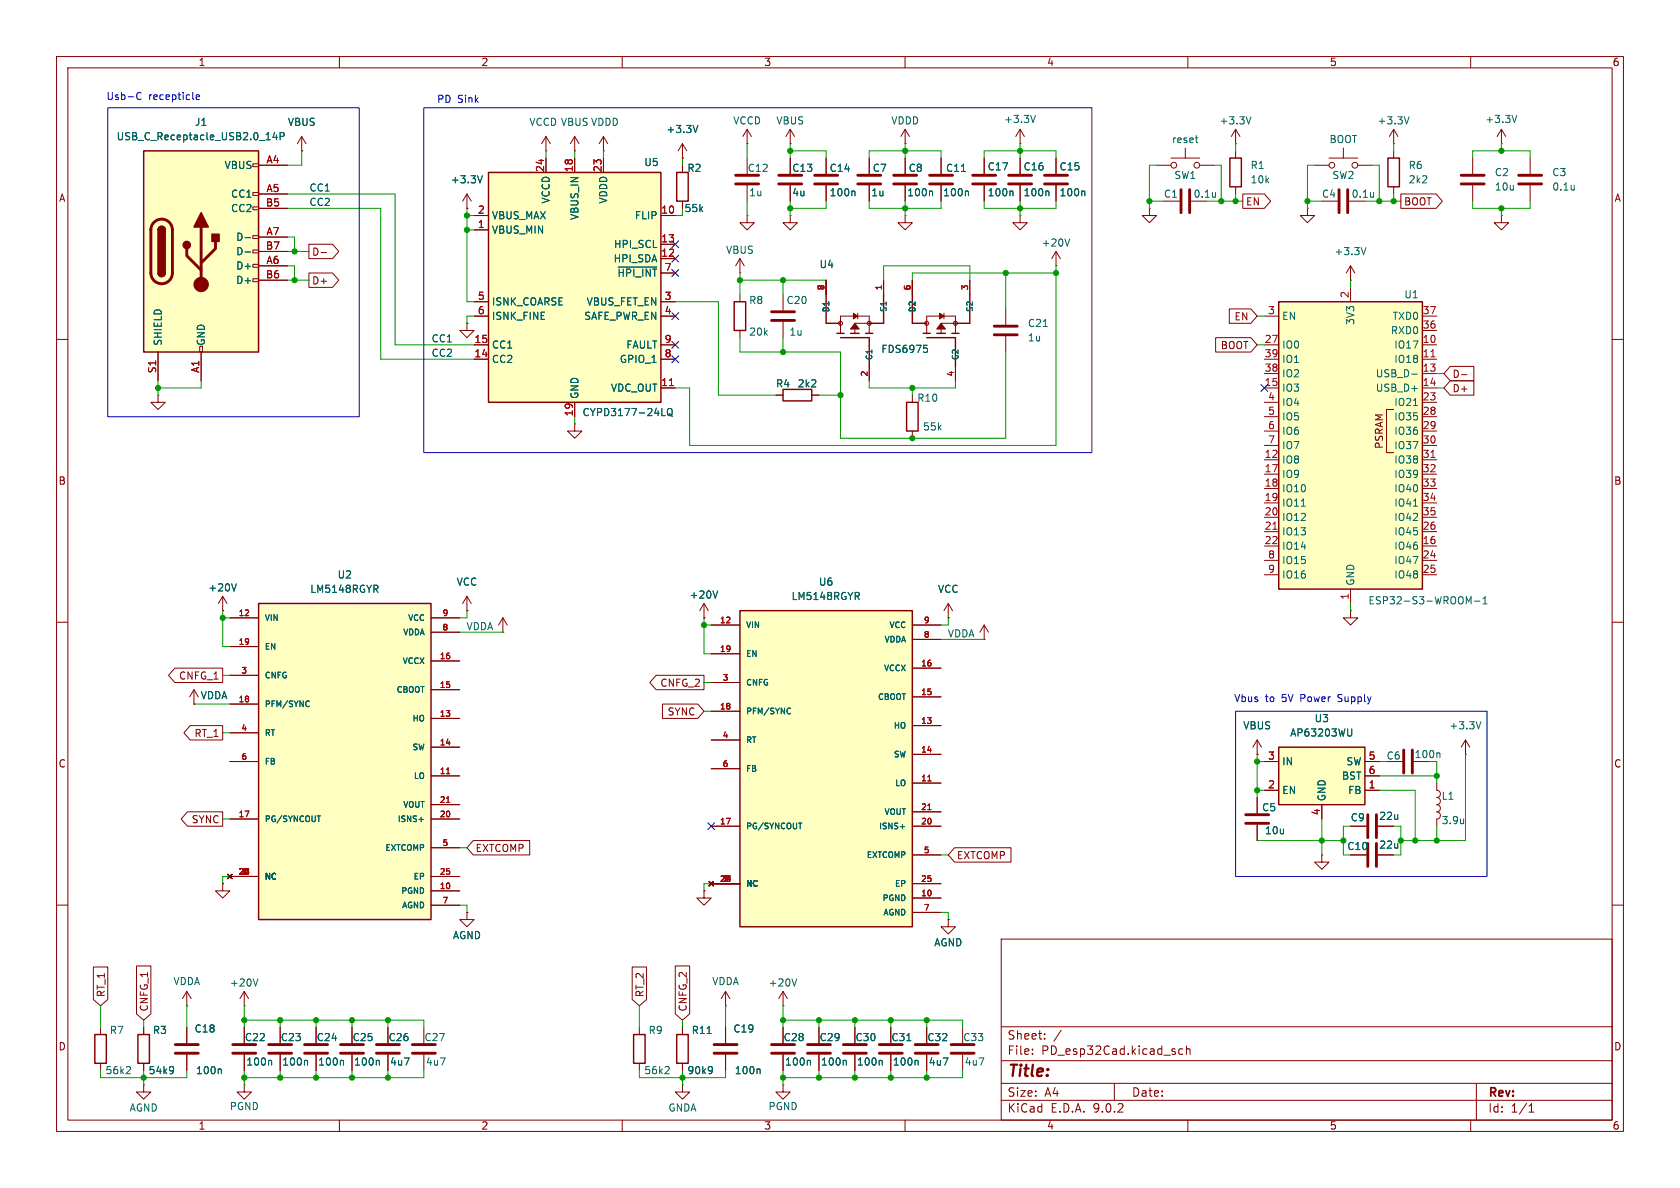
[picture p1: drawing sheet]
<svg xmlns="http://www.w3.org/2000/svg" width="297mm" height="210mm" viewBox="0 0 297 210" stroke-linecap="round" stroke-linejoin="round" font-family="sans-serif">
<g fill="none" stroke="#840000" stroke-width=".18">
<path d="M10 10h277v190h-277zM12 12h273v186h-273zM60 10v2M110 10v2M160 10v2M210 10v2M260 10v2M260.3 27.9v2.8M260.3 32.8v2.8M10 60h2M285 60h2M10 110h2"/>
<path d="M285 110h2M39.4 156.2v1.3h1.2l-1.2 1.3-1.3-1.3h1.3M39.4 156.2h.1M10 160h2M177 166h108v32h-108zM285 160h2M60 198v2M110 198v2M157.5 181.6v2.8M157.5 186.4v2.8M160 198v2M177 194.5h108"/>
<path d="M177 191.5h108M177 187.5h108M177 181.5h108M182.5 186.3v.1M182.5 185.5v.1M184.7 183.6v.1M184.7 182.8v.1M187.6 182.1l-1.3 2M197 191.5v3M209.1 185.5l-.4-.1-.3 .3v.4l.1 .2h.6M209.7 185.5l.3-.1 .3 .1 .1 .9M209.7 184.9v1.5"/>
<path d="M210 198v2M260 198v2M261 191.5v6.5M270.3 196.6h.9M270.3 195.5l.4-.4v1.5"/>
</g>
<path d="M258.3 31h4.1M258.3 32.5h4.1M155.4 184.7h4.1M155.4 186.2h4.1" fill="none" stroke="#840000" stroke-width=".51"/>
<path d="M160.3 184h.7M162.1 187.4l.2 .2v.7" fill="none" stroke="#006464" stroke-width=".18"/>
<path d="M45.7 106.7h30.5v55.9h-30.5z" fill="#ffffc2"/>
<path d="M119.6 30.5h2.1v5.1h-2.1zM245.4 27.9h2v5.1h-2zM45.7 106.7h30.5v55.9h-30.5zM112 182.9h2v5.1h-2zM119.6 182.9h2.1v5.1h-2.1z" fill="none" stroke="#840000" stroke-width=".25"/>
<g fill="none" stroke="#840000" stroke-width=".18">
<path d="M106.7 26.7h.1M106.7 24.1l-.8 1.3M106.7 24.1l.7 1.3M106.7 24.1v2.6M120.6 27.9h.1M120.6 25.4l-.7 1.3M120.6 25.4l.8 1.3M120.6 25.4v2.5M120.6 29.2v1.3M120.6 35.6v1.2M132.1 27.9v2.8M132.1 32.8v2.8"/>
<path d="M139.7 27.9v2.8M139.7 32.8v2.8M166.4 27.9v2.8M166.4 32.8v2.8M174 27.9v2.8M174 32.8v2.8M180.3 25.4h.1M180.3 22.9l-.7 1.2M180.3 22.9l.8 1.2M180.3 22.9v2.5M205.7 35.6h2.8M233.7 35.6h2.8"/>
<path d="M246.4 26.7v1.2M246.4 33v1.3M40.6 109.2h5.1M40.6 114.3h5.1M40.6 119.4h5.1M76.2 109.2h5.1M76.2 111.8h5.1M76.2 116.8h5.1M82.5 108h.1M82.5 105.4l-.7 1.3M82.5 105.4l.8 1.3M82.5 105.4v2.6"/>
<path d="M124.5 109.2h.1M124.5 106.7l-.8 1.3M124.5 106.7l.7 1.3M124.5 106.7v2.5M40.6 124.5h5.1M40.6 129.5h5.1M40.6 134.6h5.1M76.2 121.9h5.1M76.2 127h5.1M76.2 132.1h5.1M76.2 137.2h5.1M259.1 133.4h.1"/>
<path d="M259.1 130.8l-.8 1.3M259.1 130.8l.7 1.3M259.1 130.8v2.6M40.3 154.6l.7 .7M40.6 144.8h5.1M40.6 154.9h5.1M41 154.6l-.7 .7M76.2 144.8h5.1M76.2 154.9h5.1M76.2 142.2h5.1M76.2 149.9h5.1M76.2 157.5h5.1"/>
<path d="M124.5 157.5v1.3h1.2l-1.2 1.2-1.3-1.2h1.3M124.5 157.5h.1M76.2 160h5.1M82.5 161.3v1.3h1.3l-1.3 1.2-1.2-1.2h1.2M82.5 161.3h.1M43.2 191.8v1.2h1.2l-1.2 1.3-1.3-1.3h1.3M43.2 191.8h.1M43.2 181.6v2.8M43.2 186.4v2.8M49.5 181.6v2.8M49.5 186.4v2.8M55.9 181.6v2.8"/>
<path d="M55.9 186.4v2.8M62.2 181.6v2.8M62.2 186.4v2.8M68.6 181.6v2.8M68.6 186.4v2.8M74.9 181.6v2.8M74.9 186.4v2.8M113 181.6v1.3M113 188v1.2M120.6 181.6v1.3M120.6 188v1.2M163.8 181.6v2.8"/>
<path d="M163.8 186.4v2.8M170.2 181.6v2.8M170.2 186.4v2.8"/>
</g>
<g fill="none" stroke="#006464" stroke-width=".18">
<path d="M123.4 22.2l-.5 1.2M170 30.3h.7M171 33.8l.2 .2v.6M178.9 33.8l.2 .2v.6M183.1 20.4l-.5 1.3M214.9 34v.9M214.9 34.7l-.1 .1M242.8 34v.9M242.8 34.7v.1M66.4 104.1l.4 .6M66.8 103.6v.4M126.9 104.5l-.4 1.2"/>
<path d="M54.5 123.9l.2 .1M54.7 124.8l-.2 .1M261.8 127.6l-.4 1.2M56.1 144.2h.6M74.1 144.9h.7M47.8 187.4l.2 .2v.7M54.2 187.4l.2 .2v.7M60.5 187.4l.2 .2v.7M66.9 187.4l.2 .2v.7M118.1 188.5l.2 .3v.3l-.8 .7h.8M125 182.7h.7M125.7 188.5l.2 .2a1.07 1.07 0 0 1-.1 1"/>
<path d="M125.9 189.1l-.2 .2"/>
</g>
<path d="M78.9 136.8h.6M78.9 141.9h.6" fill="none" stroke="#a90000" stroke-width=".18"/>
<g fill="none" stroke="#840000" stroke-width=".51">
<path d="M130 31h4.1M130 32.5h4.1M137.7 31h4M137.7 32.5h4M164.3 31h4.1M164.3 32.5h4.1M172 31h4M172 32.5h4M208.8 33.5v4.1M210.3 33.5v4.1M236.7 33.5v4.1M238.3 33.5v4.1"/>
<path d="M41.1 184.7h4.1M41.1 186.2h4.1M47.5 184.7h4.1M47.5 186.2h4.1M53.8 184.7h4.1M53.8 186.2h4.1M60.2 184.7h4.1M60.2 186.2h4.1M66.5 184.7h4.1M66.5 186.2h4.1M72.9 184.7h4.1M72.9 186.2h4.1"/>
<path d="M161.8 184.7h4.1M161.8 186.2h4.1M168.1 184.7h4.1M168.1 186.2h4.1"/>
</g>
<path d="M86.4 30.5h30.4v40.6h-30.4z" fill="#ffffc2"/>
<path d="M86.4 30.5h30.4v40.6h-30.4zM217.4 27.9h2.1v5.1h-2.1zM160.3 71.1h2v5.1h-2z" fill="none" stroke="#840000" stroke-width=".25"/>
<g fill="none" stroke="#840000" stroke-width=".18">
<path d="M83.8 38.1h2.6M96.5 27.9v2.6M101.6 27.9v2.6M106.7 27.9v2.6M116.8 38.1h2.6M218.4 26.7v1.2M218.4 33v1.3M83.8 40.6h2.6M83.8 53.3h2.6M83.8 55.9h2.6M116.8 53.3h2.6M116.8 55.9h2.6"/>
<path d="M116.8 43.2h2.6M116.8 45.7h2.6M116.8 48.3h2.6M83.8 61h2.6M83.8 63.5h2.6M101.6 71.1v2.6M116.8 61h2.6M116.8 63.5h2.6M116.8 68.6h2.6M161.3 69.9v1.2M161.3 76.2v1.3M33 177.8h.1"/>
<path d="M33 175.3l-.7 1.2M33 175.3l.8 1.2M33 175.3v2.5M25.4 191.8v1.2h1.3l-1.3 1.3-1.3-1.3h1.3M25.4 191.8h.1M33 181.6v2.8M33 186.4v2.8M144.8 181.6v2.8M144.8 186.4v2.8"/>
</g>
<path d="M109.3 47.2h6.8M117 73.5h.6M118 72.4l.3-.2a.43 .43 0 0 1 .5 .4v.5a.42 .42 0 0 1-.4 .4 .42 .42 0 0 1-.4-.4zM118.2 73.2l.7 .4M38.9 189l.2 .1v.7M149.4 187.4l.2 .2v.7" fill="none" stroke="#006464" stroke-width=".18"/>
<path d="M118.4 68.2h.7" fill="none" stroke="#a90000" stroke-width=".18"/>
<path d="M31 184.7h4.1M31 186.2h4.1M142.7 184.7h4.1M142.7 186.2h4.1" fill="none" stroke="#840000" stroke-width=".51"/>
<path d="M130.8 108h30.5v55.8h-30.5z" fill="#ffffc2"/>
<path d="M130.8 108h30.5v55.8h-30.5zM16.8 182.9h2v5.1h-2zM24.4 182.9h2v5.1h-2z" fill="none" stroke="#840000" stroke-width=".25"/>
<g fill="none" stroke="#840000" stroke-width=".18">
<path d="M82.5 36.8h.1M82.5 34.3l-.7 1.3M82.5 34.3l.8 1.3M82.5 34.3v2.5M96.5 26.7h.1M96.5 24.1l-.7 1.3M96.5 24.1l.8 1.3M96.5 24.1v2.6M132.1 38.1v1.3h1.2l-1.2 1.2-1.3-1.2h1.3M132.1 38.1h.1M180.3 38.1v1.3h1.3l-1.3 1.2-1.2-1.2h1.2M180.3 38.1h.1"/>
<path d="M204.5 29.2h2.5M207 27.9h5.1M209.5 26.2v1.7M212.1 29.2h2.5M218.4 25.4h.1M218.4 22.9l-.7 1.2M218.4 22.9l.8 1.2M218.4 22.9v2.5M232.4 29.2h2.5M234.9 27.9h5.1M237.5 26.2v1.7M240 29.2h2.6"/>
<path d="M265.4 25.4h.1M265.4 22.9l-.7 1.2M265.4 22.9l.8 1.2M265.4 22.9v2.5M177.8 54.6v2.8M177.8 59.4v2.8M186.7 47h.1M186.7 44.5l-.8 1.2M186.7 44.5l.8 1.2M186.7 44.5v2.5M101.6 74.9v1.3h1.3l-1.3 1.3-1.3-1.3h1.3M101.6 74.9h.1"/>
<path d="M39.4 108h.1M39.4 105.4l-.8 1.3M39.4 105.4l.7 1.3M39.4 105.4v2.6M125.7 110.5h5.1M125.7 115.6h5.1M161.3 110.5h5.1M161.3 113h5.1M161.3 118.1h5.1M34.3 124.5h.1M34.3 121.9l-.8 1.3M34.3 121.9l.8 1.3"/>
<path d="M34.3 121.9v2.6M125.7 120.7h5.1M125.7 125.7h5.1M125.7 130.8h5.1M125.7 135.9h5.1M161.3 123.2h5.1M161.3 128.3h5.1M161.3 133.4h5.1M161.3 138.4h5.1M125.3 155.8l.8 .8M125.7 146.1h5.1M125.7 156.2h5.1"/>
<path d="M126.1 155.8l-.8 .8M161.3 146.1h5.1M161.3 156.2h5.1M161.3 143.5h5.1M161.3 151.1h5.1M161.3 158.8h5.1M43.2 177.8h.1M43.2 175.3l-.8 1.2M43.2 175.3l.7 1.2M43.2 175.3v2.5M128.3 177.8h.1M128.3 175.3l-.8 1.2"/>
<path d="M128.3 175.3l.7 1.2M128.3 175.3v2.5M138.4 177.8h.1M138.4 175.3v2.5M138.4 175.3l-.7 1.2M138.4 175.3l.8 1.2M161.3 161.3h5.1M167.6 162.6v1.2h1.3l-1.3 1.3-1.2-1.3h1.2M167.6 162.6h.1M17.8 181.6v1.3M17.8 188v1.2M25.4 181.6v1.3"/>
<path d="M25.4 188v1.2M128.3 181.6v2.8M128.3 186.4v2.8M138.4 191.8v1.2h1.3l-1.3 1.3-1.2-1.3h1.2M138.4 191.8h.1M138.4 181.6v2.8M138.4 186.4v2.8M151.1 181.6v2.8M151.1 186.4v2.8"/>
<circle cx="207.5" cy="29.2" r=".51"/>
<circle cx="211.6" cy="29.2" r=".51"/>
<circle cx="235.5" cy="29.2" r=".51"/>
<circle cx="239.5" cy="29.2" r=".51"/>
</g>
<g fill="none" stroke="#006464" stroke-width=".18">
<path d="M85.3 31.1l-.5 1.2M211.3 24.4h.5M211.5 25.2h.3M221.2 20.6l-.5 1.3M268.2 20.4l-.5 1.3M184.4 57.7h.8M189.1 42.2l-.4 1.3M41.8 103.2l-.4 1.3M151.5 105.4l.4 .6M151.9 104.8v.5M139.6 125.2l.2 .1M139.8 126.1l-.2 .1"/>
<path d="M141.2 145.5h.5M159.2 146.1h.7M45.6 173l-.4 1.3M140.8 173l-.4 1.3M22.8 188.5l.3 .3-.1 .3-.7 .7h.8M30.4 188.5l.2 .2a1.07 1.07 0 0 1-.1 1M30.7 189.1l-.3 .2M134.2 189l.2 .1v.7M143.1 187.4l.2 .2v.7M155.8 187.4l.2 .2v.7"/>
</g>
<path d="M164 138h.6M164 143.1h.6" fill="none" stroke="#a90000" stroke-width=".18"/>
<path d="M175.8 57.7h4M175.8 59.2h4M126.2 184.7h4.1M126.2 186.2h4.1M136.4 184.7h4.1M136.4 186.2h4.1M149.1 184.7h4.1M149.1 186.2h4.1" fill="none" stroke="#840000" stroke-width=".51"/>
<path d="M226.1 132.1h15.2v10.1h-15.2z" fill="#ffffc2"/>
<path d="M226.1 132.1h15.2v10.1h-15.2z" fill="none" stroke="#840000" stroke-width=".25"/>
<g fill="none" stroke="#840000" stroke-width=".18">
<path d="M180.3 27.9v2.8M180.3 32.8v2.8M186.7 27.9v2.8M186.7 32.8v2.8M203.2 36.8v1.3h1.3l-1.3 1.3-1.3-1.3h1.3M203.2 36.8h.1M231.1 36.8v1.3h1.3l-1.3 1.3-1.2-1.3h1.2M231.1 36.8h.1M246.4 25.4h.1M246.4 22.9l-.8 1.2M246.4 22.9l.7 1.2M246.4 22.9v2.5"/>
<path d="M265.4 38.1v1.3h1.3l-1.3 1.2-1.2-1.2h1.2M265.4 38.1h.1M270.5 27.9v2.8M270.5 32.8v2.8M238.8 49.5h.1M238.8 47l-.8 1.3M238.8 47l.7 1.3M238.8 47v2.5M88.9 111.8h.1M88.9 109.2l-.8 1.3M88.9 109.2l.8 1.3M88.9 109.2v2.6"/>
<path d="M222.2 133.4h.1M222.2 130.8v2.6M222.2 130.8l-.7 1.3M222.2 130.8l.8 1.3M223.5 134.6h2.6M223.5 139.7h2.6M241.3 134.6h2.5M241.3 139.7h2.5M241.3 137.2h2.5M245.1 134.6h2.8M254 138.4v1.3a.64 .64 0 0 1 .6 .6 .64 .64 0 0 1-.6 .7 .64 .64 0 0 1 .6 .6 .64 .64 0 0 1-.6 .6M222.2 141v2.8"/>
<path d="M222.2 145.8v2.8M233.7 151.1v1.3h1.2l-1.2 1.3-1.3-1.3h1.3M233.7 151.1h.1M233.7 142.2v2.6M238.8 146.1h2.8M238.8 151.1h2.8M243.6 146.1h2.8M243.6 151.1h2.8M254 142.2a.64 .64 0 0 1 .6 .7 .64 .64 0 0 1-.6 .6 .64 .64 0 0 1 .6 .7 .64 .64 0 0 1-.6 .6v1.3M120.6 191.8v1.2h1.3l-1.3 1.3-1.2-1.3h1.2M120.6 191.8h.1"/>
</g>
<path d="M185.3 33.8l.1 .2v.6M191.6 33.8l.2 .2v.6M249.1 20.6l-.4 1.3M278.3 32.8v.8M278.3 33.5h-.1M241.5 43.8l-.4 1.2M239 128.8v1.1l-.1 .2h-.4M254.4 133.1l.2 .2v.6M258.7 144.8v.8M258.7 145.5v.1" fill="none" stroke="#006464" stroke-width=".18"/>
<g fill="none" stroke="#840000" stroke-width=".51">
<path d="M178.3 31h4.1M178.3 32.5h4.1M184.7 31h4M184.7 32.5h4M268.5 31h4M268.5 32.5h4M248.2 132.6v4.1M249.7 132.6v4.1M220.2 144h4.1M220.2 145.5h4.1M241.8 144v4.1M241.8 149.1v4.1"/>
<path d="M243.3 144v4.1M243.3 149.1v4.1"/>
</g>
<path d="M226.1 53.3h25.4v50.8h-25.4z" fill="#ffffc2"/>
<path d="M226.1 53.3h25.4v50.8h-25.4z" fill="none" stroke="#840000" stroke-width=".25"/>
<g fill="none" stroke="#840000" stroke-width=".18">
<path d="M53.3 26.7h.1M53.3 24.1l-.7 1.3M53.3 24.1l.8 1.3M53.3 24.1v2.6M139.7 38.1v1.3h1.3l-1.3 1.2-1.3-1.2h1.3M139.7 38.1h.1M82.5 57.2v1.2h1.3l-1.3 1.3-1.2-1.3h1.2M82.5 57.2h.1M130.8 48.3h.1M130.8 45.7l-.8 1.3M130.8 45.7l.8 1.3M130.8 45.7v2.6"/>
<path d="M223.5 55.9h2.6M238.8 50.8v2.5M251.5 55.9h2.5M251.5 58.4h2.5M223.5 61h2.6M223.5 63.5h2.6M223.5 66h2.6M223.5 68.6h2.6M223.5 71.1h2.6M223.5 73.7h2.6M223.5 76.2h2.6M223.5 78.7h2.6"/>
<path d="M246.4 72.4h-1.3v7.6h1.3M251.5 61h2.5M251.5 63.5h2.5M251.5 66h2.5M251.5 68.6h2.5M251.5 71.1h2.5M251.5 73.7h2.5M251.5 76.2h2.5M251.5 78.7h2.5M223.5 81.3h2.6M223.5 83.8h2.6M223.5 86.4h2.6"/>
<path d="M223.5 88.9h2.6M223.5 91.4h2.6M223.5 94h2.6M223.5 96.5h2.6M223.5 99.1h2.6M251.5 81.3h2.5M251.5 83.8h2.5M251.5 86.4h2.5M251.5 88.9h2.5M251.5 91.4h2.5M251.5 94h2.5M251.5 96.5h2.5"/>
<path d="M251.5 99.1h2.5M167.6 109.2h.1M167.6 106.7l-.7 1.3M167.6 106.7l.8 1.3M167.6 106.7v2.5M174 113h.1M174 110.5l-.8 1.3M174 110.5l.8 1.3M174 110.5v2.5M223.5 101.6h2.6M238.8 108v1.2h1.2l-1.2 1.3-1.3-1.3h1.3M238.8 108h.1"/>
<path d="M238.8 104.1v2.6M251.5 101.6h2.5"/>
</g>
<path d="M249.6 66.1h.9M249.9 71.7h.7M230.1 89.5h.7M249.9 89.5h.7M259.6 106.4l.5-.9v1.3M260.7 106.3h.9M262.2 106.8h.7M262.2 105.8l.3-.3v1.3" fill="none" stroke="#006464" stroke-width=".18"/>
<path d="M253 63.1h.7M225 93.6h.8M253 80.9h.7" fill="none" stroke="#a90000" stroke-width=".18"/>
<path d="M25.4 26.7h20.3v35.5h-20.3z" fill="#ffffc2"/>
<g fill="none" stroke="#840000" stroke-width=".18">
<path d="M44.7 29h1v.5h-1zM44.7 34h1v.5h-1zM44.7 36.6h1v.5h-1zM45.7 29.2h5.1M45.7 34.3h5.1M45.7 36.8h5.1M53.3 26.7h.1M82.5 36.8h.1M83.8 38.1h2.6M96.5 27.9v2.6M101.6 26.7h.1M101.6 24.1l-.8 1.3"/>
<path d="M101.6 24.1l.8 1.3M101.6 24.1v2.6M101.6 27.9v2.6M106.7 27.9v2.6M116.8 38.1h2.6M120.6 27.9h.1M120.6 29.2v1.3M120.6 35.6v1.2M132.1 25.4h.1M132.1 22.9l-.8 1.2M132.1 22.9l.7 1.2M132.1 22.9v2.5"/>
<path d="M139.7 25.4h.1M139.7 22.9l-.8 1.2M139.7 22.9l.8 1.2M139.7 22.9v2.5M139.7 27.9v2.8M139.7 32.8v2.8M146 27.9v2.8M146 32.8v2.8M153.7 27.9v2.8M153.7 32.8v2.8M160 38.1v1.3h1.3l-1.3 1.2-1.3-1.2h1.3M160 38.1h.1"/>
<path d="M160 25.4h.1M160 22.9v2.5M160 27.9v2.8M160 32.8v2.8M160 22.9l-.7 1.2M160 22.9l.8 1.2M166.4 27.9v2.8M166.4 32.8v2.8M174 27.9v2.8M174 32.8v2.8M180.3 27.9v2.8M180.3 32.8v2.8"/>
<path d="M186.7 27.9v2.8M186.7 32.8v2.8M219.7 34.3h3.8l1.1 1.3-1.1 1.2h-3.8zM247.6 34.3h6.3l1.1 1.3-1.1 1.2h-6.3zM44.7 41.7h1v.5h-1zM44.7 44.2h1v.5h-1zM44.7 46.7h1v.5h-1zM44.7 49.3h1v.5h-1zM45.7 41.9h5.1M45.7 44.5h5.1M45.7 47h5.1M45.7 49.5h5.1"/>
<path d="M54.6 48.3h4.2l1.1 1.2-1.1 1.3h-4.2zM54.6 43.2h4.2l1.1 1.3-1.1 1.2h-4.2zM56.8 44.6h.9M82.5 57.2h.1M83.8 55.9h2.6M83.8 40.6h2.6M83.8 53.3h2.6M116.8 55.9h2.6M116.8 53.3h2.6M116.8 43.2h2.6M116.8 45.7h2.6M116.8 48.3h2.6"/>
<path d="M130.8 52.1v1.2M130.8 58.4v1.3M138.4 52.1v2.8M138.4 56.9v2.8M146 49.5v2.6M148.6 58.9v-3h5.1v3M151.6 55.4v1M153.7 57.2h-2.6v1.7M156.2 49.5v2.6M161.3 49.5v2.6M163.8 58.9v-3h5.1v3M166.9 55.4v1"/>
<path d="M168.9 57.2h-2.5v1.7M171.4 49.5v2.6M214.9 59.7h6.2l1.1 1.3-1.1 1.2h-6.2zM217.3 54.6h3.8l1.1 1.3-1.1 1.3h-3.8zM27.9 69.9v1.2h1.3l-1.3 1.3-1.2-1.3h1.2M27.9 69.9h.1M27.9 62.2v5.1M35.3 61.2h.5v1h-.5zM35.6 62.2v5.1M83.8 61h2.6M83.8 63.5h2.6M101.6 71.1v2.6"/>
<path d="M116.8 61h2.6M116.8 63.5h2.6M116.8 68.6h2.6M137.2 69.9h1.2M143.5 69.9h1.3M153.7 64.8v2.5M168.9 64.8v2.5M256.4 64.8h4.2v2.5h-4.2l-1.1-1.3zM256.4 67.3h4.2v2.6h-4.2l-1.1-1.3zM258.4 66.2h.9M30.9 118.1h8.5v2.6h-8.5l-1.1-1.3zM39.4 108h.1"/>
<path d="M40.6 109.2h5.1M40.6 114.3h5.1M40.6 119.4h5.1M76.2 109.2h5.1M76.2 111.8h5.1M76.2 116.8h5.1M82.5 108h.1M116 119.4h8.5v2.5h-8.5l-1.1-1.2zM124.5 109.2h.1M125.7 110.5h5.1M125.7 115.6h5.1M161.3 110.5h5.1"/>
<path d="M161.3 113h5.1M161.3 118.1h5.1M167.6 109.2h.1M33.6 128.3h5.8v2.5h-5.8l-1.1-1.3zM34.3 124.5h.1M40.6 124.5h5.1M40.6 129.5h5.1M40.6 134.6h5.1M76.2 121.9h5.1M76.2 127h5.1M76.2 132.1h5.1M76.2 137.2h5.1"/>
<path d="M117.1 124.5h6.2l1.2 1.2-1.2 1.3h-6.2zM125.7 120.7h5.1M125.7 125.7h5.1M125.7 130.8h5.1M125.7 135.9h5.1M161.3 123.2h5.1M161.3 128.3h5.1M161.3 133.4h5.1M161.3 138.4h5.1M222.2 133.4h.1M223.5 134.6h2.6M223.5 139.7h2.6"/>
<path d="M241.3 134.6h2.5M241.3 137.2h2.5M241.3 139.7h2.5M33.1 143.5h6.3v2.6h-6.3l-1.1-1.3zM39.4 156.2h.1M40.3 154.6l.7 .7M40.6 144.8h5.1M40.6 154.9h5.1M41 154.6l-.7 .7M76.2 144.8h5.1M76.2 154.9h5.1M76.2 142.2h5.1"/>
<path d="M76.2 149.9h5.1M76.2 157.5h5.1M83.7 148.6h9.9v2.5h-9.9l-1.2-1.2zM124.5 157.5h.1M125.3 155.8l.8 .8M125.7 146.1h5.1M125.7 156.2h5.1M126.1 155.8l-.8 .8M161.3 146.1h5.1M161.3 156.2h5.1M161.3 143.5h5.1M161.3 151.1h5.1"/>
<path d="M161.3 158.8h5.1M168.8 149.9h9.9v2.5h-9.9l-1.2-1.3zM222.2 141v2.8M222.2 145.8v2.8M233.7 142.2v2.6M238.8 146.1h2.8M238.8 151.1h2.8M243.6 146.1h2.8M243.6 151.1h2.8M16.5 170.9h2.6v5.8l-1.3 1.1-1.3-1.1zM24.1 170.8h2.6v8.4l-1.3 1.1-1.3-1.1zM76.2 160h5.1"/>
<path d="M82.5 161.3h.1M111.8 170.9h2.5v5.8l-1.3 1.1-1.2-1.1zM119.4 170.8h2.5v8.4l-1.3 1.1-1.2-1.1zM161.3 161.3h5.1M167.6 162.6h.1M25.4 181.6v1.3M25.4 188v1.2M33 181.6v2.8M33 186.4v2.8M43.2 181.6v2.8M43.2 186.4v2.8M49.5 181.6v2.8"/>
<path d="M49.5 186.4v2.8M55.9 181.6v2.8M55.9 186.4v2.8M62.2 181.6v2.8M62.2 186.4v2.8M68.6 181.6v2.8M68.6 186.4v2.8M120.6 181.6v1.3M120.6 188v1.2M128.3 181.6v2.8M128.3 186.4v2.8M138.4 181.6v2.8"/>
<path d="M138.4 186.4v2.8M144.8 181.6v2.8M144.8 186.4v2.8M151.1 181.6v2.8M151.1 186.4v2.8M157.5 181.6v2.8M157.5 186.4v2.8M163.8 181.6v2.8M163.8 186.4v2.8"/>
<circle cx="148.6" cy="57.2" r=".36"/>
<circle cx="153.7" cy="57.2" r=".36"/>
<circle cx="163.8" cy="57.2" r=".36"/>
<circle cx="168.9" cy="57.2" r=".36"/>
</g>
<g fill="none" stroke="#840000" stroke-width=".25">
<path d="M25.4 26.7h20.3v35.5h-20.3zM27.9 40.6a.64 .64 0 0 1 .7-.6 .64 .64 0 0 1 .6 .6M27.9 48.3a.64 .64 0 0 0 .7 .6 .64 .64 0 0 0 .6-.6M129.8 53.3h2v5.1h-2zM146 52.1v5.1h2.6M148 58.9h1.2M148.6 59.7h5.1v5.1M150.4 58.9h1.5M153 58.9h1.3M156.2 52.1v5.1h-2.5M161.3 52.1v5.1h2.5M163.2 58.9h1.3"/>
<path d="M163.8 59.7h5.1v5.1M165.6 58.9h1.5M168.3 58.9h1.2M171.4 52.1v5.1h-2.5M138.4 68.8h5.1v2.1h-5.1z"/>
</g>
<path d="M27.2 39.3a1.9 1.9 0 0 1 2.1-.4 1.9 1.9 0 0 1 1.2 1.7v7.7a1.91 1.91 0 0 1-1.9 1.9 1.91 1.91 0 0 1-1.9-1.9v-7.8l.1-.6zM144 31h4.1M144 32.5h4.1M151.6 31h4.1M151.6 32.5h4.1M158 31h4.1M158 32.5h4.1M33 43.9v1.3l2.6 2.6M35.6 40.1v10.2M38.1 42.7v1.2l-2.5 2.6M136.4 55.1h4.1M136.4 56.6h4.1" fill="none" stroke="#840000" stroke-width=".51"/>
<g fill="#840000" stroke="#840000" stroke-width=".25">
<path d="M27.9 40.6h1.3v7.7h-1.3z"/>
<path d="M28.1 40.2a.64 .64 0 0 1 .7-.1 .64 .64 0 0 1 .4 .5h-1.3z"/>
<path d="M27.9 48.3h1.3a.64 .64 0 0 1-.6 .6 .64 .64 0 0 1-.7-.6z"/>
<path d="M35.6 37.6l1.2 2.5h-2.5z"/>
<path d="M37.5 41.4h1.2v1.3h-1.2z"/>
<circle cx="33" cy="43.3" r=".63"/>
</g>
<g fill="#840000" stroke="#840000" stroke-width=".18">
<path d="M151.1 57.2l.8 1h-1.5z"/>
<path d="M166.4 57.2l.7 1h-1.5z"/>
<path d="M150.9 55.4l.7 .5-.7 .5z"/>
<path d="M166.1 55.4l.8 .5-.8 .5z"/>
<circle cx="35.6" cy="50.3" r="1.27"/>
</g>
<g fill="none" stroke="#006464" stroke-width=".18">
<path d="M48.6 23.4l-.3 .9h.7M48.9 23.9v.8M49.5 24.1l.6-.1 .2-.1-.1-.3-.7-.2v1.3M85.3 31.1l-.5 1.2M123.4 22.2l-.5 1.2M151 33.8l.1 .2v.6M164.7 33.8l.2 .2v.6M170 30.3h.7M171 33.8l.2 .2v.6M178.9 33.8l.2 .2v.6M185.3 33.8l.1 .2v.6M191.6 33.8l.2 .2v.6"/>
<path d="M43.3 42h1M43.3 44.5h1M109.3 47.2h6.8M117 73.5h.6M118 72.4l.3-.2a.43 .43 0 0 1 .5 .4v.5a.42 .42 0 0 1-.4 .4 .42 .42 0 0 1-.4-.4zM118.2 73.2l.7 .4M163.3 61h.6M163.4 61.5h.3l.3 .3-.1 .4-.5 .1M41.8 103.2l-.4 1.3M66.4 104.1l.4 .6M66.8 103.6v.4M126.9 104.5l-.4 1.2"/>
<path d="M151.5 105.4l.4 .6M151.9 104.8v.5M54.5 123.9l.2 .1M54.7 124.8l-.2 .1M139.6 125.2l.2 .1M139.8 126.1l-.2 .1M239 128.8v1.1l-.1 .2h-.4M56.1 144.2h.6M74.1 144.9h.7M141.2 145.5h.5M159.2 146.1h.7M30.4 188.5l.2 .2a1.07 1.07 0 0 1-.1 1"/>
<path d="M30.7 189.1l-.3 .2M38.9 189l.2 .1v.7M47.8 187.4l.2 .2v.7M54.2 187.4l.2 .2v.7M60.5 187.4l.2 .2v.7M66.9 187.4l.2 .2v.7M125 182.7h.7M125.7 188.5l.2 .2a1.07 1.07 0 0 1-.1 1M125.9 189.1l-.2 .2M134.2 189l.2 .1v.7M143.1 187.4l.2 .2v.7M149.4 187.4l.2 .2v.7"/>
<path d="M155.8 187.4l.2 .2v.7M160.3 184h.7M162.1 187.4l.2 .2v.7"/>
</g>
<g fill="none" stroke="#009600" stroke-width=".18">
<path d="M50.8 36.8h16.5v26.7h16.5M50.8 34.3h19v26.7h14M53.3 26.7v2.5h-2.5M82.5 36.8v16.5h1.3M82.5 38.1h1.3M96.5 26.7v1.2M101.6 26.7v1.2M106.7 26.7v1.2M119.4 38.1h1.2M120.6 27.9v1.3M132.1 25.4v2.5M132.1 35.6v2.5"/>
<path d="M139.7 26.7h6.3v1.2M139.7 25.4v2.5M139.7 35.6v2.5M146 35.6v1.2h-6.3M153.7 35.6v1.2h12.7v-1.2M153.7 27.9v-1.2h12.7v1.2M160 25.4v2.5M160 35.6v2.5M174 35.6v1.2h12.7v-1.2M174 27.9v-1.2h12.7v1.2M180.3 25.4v2.5M180.3 35.6v2.5"/>
<path d="M203.2 35.6h2.5M204.5 29.2h-1.3v7.6M213.4 35.6h6.3M214.6 29.2h1.3v6.4M218.4 25.4v1.3M218.4 34.3v1.3M231.1 35.6h2.6M232.4 29.2h-1.3v7.6M241.3 35.6h6.3M242.6 29.2h1.2v6.4M246.4 25.4v1.3M246.4 34.3v1.3"/>
<path d="M260.3 35.6v1.2h10.2v-1.2M260.3 27.9v-1.2h10.2v1.2M265.4 25.4v1.3M265.4 36.8v1.3M50.8 49.5h3.8M50.8 47h1.3v2.5M50.8 44.5h3.8M50.8 41.9h1.3v2.6M82.5 40.6h1.3M83.8 55.9h-1.3v1.3M119.4 53.3h7.6v16.6h10.2M130.8 59.7v2.5h17.8v15.3h29.2v-15.3"/>
<path d="M130.8 48.3v3.8M130.8 49.5h15.2M138.4 49.5v2.6M138.4 59.7v2.5M156.2 49.5v-2.5h15.2v2.5M177.8 48.3v6.3M186.7 47v31.7h-64.8v-10.1h-2.5M186.7 48.3h-25.4v1.2M222.2 55.9h1.3M238.8 49.5v1.3M27.9 67.3v2.6M35.6 67.3v1.3h-7.7"/>
<path d="M101.6 73.7v1.2M144.8 69.9h3.8M153.7 67.3v1.3h15.2v-1.3M161.3 68.6v1.3M222.2 61h1.3M254 66h1.3M254 68.6h1.3M39.4 108v6.3h1.2M39.4 109.2h1.2M39.4 119.4h1.2M81.3 111.8h7.6M82.5 108v1.2h-1.2"/>
<path d="M124.5 109.2v6.4h1.2M124.5 110.5h1.2M166.4 113h7.6M167.6 109.2v1.3h-1.2M238.8 106.7v1.3M34.3 124.5h6.3M39.4 129.5h1.2M124.5 120.7h1.2M124.5 125.7h1.2M222.2 133.4v7.6M222.2 134.6h1.3M222.2 139.7h1.3"/>
<path d="M243.8 134.6h1.3M243.8 139.7h6.4v8.9M243.8 137.2h10.2M254 134.6v3.8M259.1 133.4v15.2h-11.5M39.4 144.8h1.2M40.6 154.9h-1.2v1.3M81.3 149.9h1.2M125.7 156.2h-1.2v1.3M166.4 151.1h1.2M222.2 148.6h15.3M233.7 144.8v6.3"/>
<path d="M238.8 146.1h-1.3v5h1.3M246.4 146.1h1.2v5h-1.2M254 146.1v2.5M17.8 177.8v3.8M33 177.8v3.8M43.2 177.8v3.8M81.3 160h1.2v1.3M113 177.8v3.8M128.3 177.8v3.8M138.4 177.8v3.8M166.4 161.3h1.2v1.3M17.8 189.2v1.3h15.2v-1.3"/>
<path d="M25.4 180.3v1.3M25.4 189.2v2.6M43.2 180.3h31.7v1.3M43.2 189.2v2.6M49.5 180.3v1.3M49.5 189.2v1.3M55.9 180.3v1.3M55.9 189.2v1.3M62.2 180.3v1.3M62.2 189.2v1.3M68.6 180.3v1.3M68.6 189.2v1.3"/>
<path d="M74.9 189.2v1.3h-31.7M113 189.2v1.3h15.3v-1.3M120.6 180.3v1.3M120.6 189.2v2.6M138.4 180.3h31.8v1.3M138.4 189.2v2.6M144.8 180.3v1.3M144.8 189.2v1.3M151.1 180.3v1.3M151.1 189.2v1.3M157.5 180.3v1.3M157.5 189.2v1.3"/>
<path d="M163.8 180.3v1.3M163.8 189.2v1.3M170.2 189.2v1.3h-31.8"/>
</g>
<g fill="none" stroke="#000084" stroke-width=".18">
<path d="M118.8 47.7l1.2 1.2M118.8 55.3l1.2 1.2M118.8 42.6l1.2 1.2M118.8 45.1l1.2 1.2M120 47.7l-1.2 1.2M120 55.3l-1.2 1.2M120 42.6l-1.2 1.2M120 45.1l-1.2 1.2M118.8 60.4l1.2 1.2M118.8 62.9l1.2 1.2M120 60.4l-1.2 1.2M120 62.9l-1.2 1.2"/>
<path d="M222.9 68l1.2 1.2M224.1 68l-1.2 1.2M125.1 145.4l1.2 1.3M126.3 145.4l-1.2 1.3"/>
</g>
<path d="M19 19.1h44.5v54.6h-44.5zM24.3 17.4l.3 .2 .3-.1M24.9 16.5l-.3-.2-.3 .2M34.7 17.2l.6-.1-.1-.3h-.3l-.2 .1v.6h.5M74.9 19.1h118.1v60.9h-118.1zM218.4 125.7h44.5v29.2h-44.5z" fill="none" stroke="#0000c2" stroke-width=".18"/>
<path d="M118.4 68.2h.7M78.9 136.8h.6M164 138h.6M78.9 141.9h.6M164 143.1h.6" fill="none" stroke="#a90000" stroke-width=".18"/>
<g fill="#009600" stroke="#009600" stroke-width=".18">
<circle cx="49.5" cy="190.5" r=".46"/>
<circle cx="55.9" cy="190.5" r=".46"/>
<circle cx="68.6" cy="190.5" r=".46"/>
<circle cx="68.6" cy="180.3" r=".46"/>
<circle cx="62.2" cy="180.3" r=".46"/>
<circle cx="62.2" cy="190.5" r=".46"/>
<circle cx="55.9" cy="180.3" r=".46"/>
<circle cx="49.5" cy="180.3" r=".46"/>
<circle cx="43.2" cy="190.5" r=".46"/>
<circle cx="25.4" cy="190.5" r=".46"/>
<circle cx="43.2" cy="180.3" r=".46"/>
<circle cx="39.4" cy="109.2" r=".46"/>
<circle cx="124.5" cy="110.5" r=".46"/>
<circle cx="151.1" cy="190.5" r=".46"/>
<circle cx="144.8" cy="190.5" r=".46"/>
<circle cx="138.4" cy="190.5" r=".46"/>
<circle cx="157.5" cy="180.3" r=".46"/>
<circle cx="151.1" cy="180.3" r=".46"/>
<circle cx="120.6" cy="190.5" r=".46"/>
<circle cx="163.8" cy="190.5" r=".46"/>
<circle cx="157.5" cy="190.5" r=".46"/>
<circle cx="144.8" cy="180.3" r=".46"/>
<circle cx="138.4" cy="180.3" r=".46"/>
<circle cx="163.8" cy="180.3" r=".46"/>
<circle cx="160" cy="26.7" r=".46"/>
<circle cx="160" cy="36.8" r=".46"/>
<circle cx="180.3" cy="26.7" r=".46"/>
<circle cx="180.3" cy="36.8" r=".46"/>
<circle cx="203.2" cy="35.6" r=".46"/>
<circle cx="218.4" cy="35.6" r=".46"/>
<circle cx="265.4" cy="36.8" r=".46"/>
<circle cx="243.8" cy="35.6" r=".46"/>
<circle cx="246.4" cy="35.6" r=".46"/>
<circle cx="215.9" cy="35.6" r=".46"/>
<circle cx="231.1" cy="35.6" r=".46"/>
<circle cx="222.2" cy="139.7" r=".46"/>
<circle cx="237.5" cy="148.6" r=".46"/>
<circle cx="233.7" cy="148.6" r=".46"/>
<circle cx="222.2" cy="134.6" r=".46"/>
<circle cx="265.4" cy="26.7" r=".46"/>
<circle cx="254" cy="148.6" r=".46"/>
<circle cx="250.2" cy="148.6" r=".46"/>
<circle cx="247.6" cy="148.6" r=".46"/>
<circle cx="254" cy="137.2" r=".46"/>
<circle cx="139.7" cy="36.8" r=".46"/>
<circle cx="139.7" cy="26.7" r=".46"/>
<circle cx="148.6" cy="69.9" r=".46"/>
<circle cx="138.4" cy="62.2" r=".46"/>
<circle cx="161.3" cy="68.6" r=".46"/>
<circle cx="138.4" cy="49.5" r=".46"/>
<circle cx="130.8" cy="49.5" r=".46"/>
<circle cx="82.5" cy="40.6" r=".46"/>
<circle cx="82.5" cy="38.1" r=".46"/>
<circle cx="52.1" cy="49.5" r=".46"/>
<circle cx="52.1" cy="44.5" r=".46"/>
<circle cx="27.9" cy="68.6" r=".46"/>
<circle cx="161.3" cy="77.5" r=".46"/>
<circle cx="177.8" cy="48.3" r=".46"/>
<circle cx="186.7" cy="48.3" r=".46"/>
</g>
<text font-size="2.8" fill="#840000" x="178" y="190.9">Title:</text>
<g font-size="2.1" fill="#840000">
<text x="178" y="184">Sheet:</text>
<text x="178" y="186.7">File:</text>
<text x="184.1" y="186.7">PD_esp32Cad.kicad_sch</text>
<text x="178" y="196.9">KiCad</text>
<text x="178" y="194.1">Size:</text>
<text x="184.7" y="194.1">A4</text>
<text x="185.7" y="196.9">E.D.A.</text>
<text x="193.3" y="196.9">9.0.2</text>
<text x="200" y="194.1">Date:</text>
<text x="263" y="194.3">Rev:</text>
<text x="263" y="196.9">Id:</text>
<text x="267.1" y="196.9">1/1</text>
</g>
<g font-size="1.8" fill="#840000">
<text x="35" y="11.9">1</text>
<text x="85" y="11.9">2</text>
<text x="135" y="11.9">3</text>
<text x="185" y="11.9">4</text>
<text x="235" y="11.9">5</text>
<text x="285" y="11.9">6</text>
<text x="10.3" y="35.9">A</text>
<text x="285.3" y="35.9">A</text>
<text x="220.2" y="36.5">EN</text>
<text x="248.1" y="36.5">BOOT</text>
<text x="55.1" y="45.4">D-</text>
<text x="55.1" y="50.5">D+</text>
<text x="218.1" y="56.8">EN</text>
<text x="215.7" y="61.9">BOOT</text>
<text x="256.7" y="67">D-</text>
<text x="256.7" y="69.5">D+</text>
<text x="244.7" y="79.4" transform="rotate(-90 244.7 79.4)">PSRAM</text>
<text x="10.3" y="85.9">B</text>
<text x="285.3" y="85.9">B</text>
<text x="31.6" y="120.3">CNFG_1</text>
<text x="116.6" y="121.6">CNFG_2</text>
<text x="34.3" y="130.5">RT_1</text>
<text x="117.9" y="126.7">SYNC</text>
<text x="10.3" y="135.9">C</text>
<text x="285.3" y="135.9">C</text>
<text x="33.8" y="145.7">SYNC</text>
<text x="84" y="150.8">EXTCOMP</text>
<text x="169.1" y="152.1">EXTCOMP</text>
<text x="18.7" y="176.4" transform="rotate(-90 18.7 176.4)">RT_1</text>
<text x="26.4" y="178.9" transform="rotate(-90 26.4 178.9)">CNFG_1</text>
<text x="114" y="176.4" transform="rotate(-90 114 176.4)">RT_2</text>
<text x="121.6" y="178.9" transform="rotate(-90 121.6 178.9)">CNFG_2</text>
<text x="10.3" y="185.9">D</text>
<text x="285.3" y="185.9">D</text>
<text x="35" y="199.9">1</text>
<text x="85" y="199.9">2</text>
<text x="135" y="199.9">3</text>
<text x="185" y="199.9">4</text>
<text x="235" y="199.9">5</text>
<text x="285" y="199.9">6</text>
</g>
<g font-size="1.8" fill="#0000c2">
<text x="18.7" y="17.9">Usb-C</text>
<text x="26.3" y="17.9">recepticle</text>
<text x="77.2" y="18.4">PD</text>
<text x="80.9" y="18.4">Sink</text>
<text x="218.1" y="124.3">Vbus</text>
<text x="223.7" y="124.3">to</text>
<text x="226.7" y="124.3">5V</text>
<text x="230.2" y="124.3">Power</text>
<text x="237" y="124.3">Supply</text>
</g>
<g font-size="1.8" fill="#006464">
<text x="34.4" y="22.5">J1</text>
<text x="50.8" y="22.5">VBUS</text>
<text x="93.5" y="22.5">VCCD VBUS VDDD</text>
<text x="117.7" y="23.7">+3.3V</text>
<text x="129.5" y="22.2">VCCD</text>
<text x="137.1" y="22.2">VBUS</text>
<text x="157.5" y="22.2">VDDD</text>
<text x="177.4" y="21.9">+3.3V</text>
<text x="215.5" y="22.2">+3.3V</text>
<text x="243.4" y="22.2">+3.3V</text>
<text x="262.5" y="21.9">+3.3V</text>
<text x="20.5" y="25">USB_C_Receptacle_USB2.0_14P</text>
<text x="113.8" y="29.6">U5</text>
<text x="207.1" y="25.5">reset</text>
<text x="234.9" y="25.5">BOOT</text>
<text x="39.6" y="30.1">VBUS</text>
<text x="40.8" y="35.2">CC1</text>
<text x="79.6" y="32.6">+3.3V</text>
<text x="121.4" y="30.6">R2</text>
<text x="132.1" y="30.6">C12</text>
<text x="132.3" y="34.9">1u</text>
<text x="140" y="34.9">4u</text>
<text x="140" y="30.6">C13</text>
<text x="146.6" y="34.9">100n</text>
<text x="146.6" y="30.6">C14</text>
<text x="153.9" y="34.9">1u</text>
<text x="154.2" y="30.6">C7</text>
<text x="160.3" y="34.9">100n</text>
<text x="160.5" y="30.6">C8</text>
<text x="166.6" y="34.9">100n</text>
<text x="167.1" y="30.6">C11</text>
<text x="174.5" y="34.9">100n</text>
<text x="174.5" y="30.3">C17</text>
<text x="180.9" y="34.9">100n</text>
<text x="180.9" y="30.3">C16</text>
<text x="187.2" y="34.9">100n</text>
<text x="187.2" y="30.3">C15</text>
<text x="205.7" y="35.2">C1</text>
<text x="207.5" y="31.9">SW1</text>
<text x="210.9" y="35.2">0.1u</text>
<text x="221" y="30.1">R1</text>
<text x="221" y="32.6">10k</text>
<text x="233.6" y="35.2">C4</text>
<text x="235.5" y="31.9">SW2</text>
<text x="238.9" y="35.2">0.1u</text>
<text x="248.9" y="30.1">R6</text>
<text x="248.9" y="32.6">2k2</text>
<text x="264.2" y="31.3">C2</text>
<text x="264.2" y="33.9">10u</text>
<text x="274.3" y="31.3">C3</text>
<text x="274.3" y="33.9">0.1u</text>
<text x="40.8" y="37.7">CC2</text>
<text x="86.9" y="39">VBUS_MAX</text>
<text x="86.9" y="41.5">VBUS_MIN</text>
<text x="97.4" y="36.1" transform="rotate(-90 97.4 36.1)">VCCD</text>
<text x="102.5" y="39" transform="rotate(-90 102.5 39)">VBUS_IN</text>
<text x="107.5" y="36.1" transform="rotate(-90 107.5 36.1)">VDDD</text>
<text x="112.1" y="39">FLIP</text>
<text x="120.9" y="37.7">55k</text>
<text x="41.7" y="42.8">D-</text>
<text x="41.7" y="45.3">D-</text>
<text x="41.7" y="47.9">D+</text>
<text x="108.4" y="46.6">HPI_SDA</text>
<text x="108.4" y="44">HPI_SCL</text>
<text x="128.3" y="45.1">VBUS</text>
<text x="144.8" y="47.6">U4</text>
<text x="184" y="43.8">+20V</text>
<text x="235.8" y="45.3">+3.3V</text>
<text x="41.7" y="50.4">D+</text>
<text x="109.1" y="49.1">~{HPI_INT}</text>
<text x="132.3" y="53.9">R8</text>
<text x="138.9" y="53.9">C20</text>
<text x="248.2" y="52.9">U1</text>
<text x="86.9" y="54.2">ISNK_COARSE</text>
<text x="86.9" y="56.7">ISNK_FINE</text>
<text x="103.2" y="56.7">SAFE_PWR_EN</text>
<text x="103.6" y="54.2">VBUS_FET_EN</text>
<text x="132.3" y="59.5">20k</text>
<text x="139.5" y="59.5">1u</text>
<text x="181.6" y="58">C21</text>
<text x="226.6" y="56.7">EN</text>
<text x="239.6" y="57.6" transform="rotate(-90 239.6 57.6)">3V3</text>
<text x="245.8" y="59.3">RXD0</text>
<text x="246.1" y="56.7">TXD0</text>
<text x="28.8" y="61.2" transform="rotate(-90 28.8 61.2)">SHIELD</text>
<text x="36.4" y="61.2" transform="rotate(-90 36.4 61.2)">GND</text>
<text x="86.9" y="61.8">CC1</text>
<text x="86.9" y="64.4">CC2</text>
<text x="109.5" y="64.4">GPIO_1</text>
<text x="110.6" y="61.8">FAULT</text>
<text x="155.7" y="62.6">FDS6975</text>
<text x="181.6" y="60.6">1u</text>
<text x="226.6" y="61.8">IO0</text>
<text x="226.6" y="64.4">IO1</text>
<text x="246.4" y="61.8">IO17</text>
<text x="246.4" y="64.4">IO18</text>
<text x="102.5" y="70.6" transform="rotate(-90 102.5 70.6)">GND</text>
<text x="107.9" y="69.4">VDC_OUT</text>
<text x="137.1" y="68.7">R4</text>
<text x="140.9" y="68.7">2k2</text>
<text x="162.1" y="71.2">R10</text>
<text x="226.6" y="66.9">IO2</text>
<text x="226.6" y="69.4">IO3</text>
<text x="226.6" y="72">IO4</text>
<text x="243.1" y="66.9">USB_D-</text>
<text x="243.1" y="69.4">USB_D+</text>
<text x="246.4" y="72">IO21</text>
<text x="102.9" y="73.8">CYPD3177-24LQ</text>
<text x="163.1" y="76.3">55k</text>
<text x="226.6" y="74.5">IO5</text>
<text x="226.6" y="77.1">IO6</text>
<text x="246.4" y="74.5">IO35</text>
<text x="246.4" y="77.1">IO36</text>
<text x="226.6" y="79.6">IO7</text>
<text x="226.6" y="82.1">IO8</text>
<text x="246.4" y="79.6">IO37</text>
<text x="246.4" y="82.1">IO38</text>
<text x="226.6" y="84.7">IO9</text>
<text x="226.6" y="87.2">IO10</text>
<text x="226.6" y="89.8">IO11</text>
<text x="246.4" y="84.7">IO39</text>
<text x="246.4" y="87.2">IO40</text>
<text x="246.4" y="89.8">IO41</text>
<text x="226.6" y="92.3">IO12</text>
<text x="226.6" y="94.8">IO13</text>
<text x="246.4" y="92.3">IO42</text>
<text x="246.4" y="94.8">IO45</text>
<text x="226.6" y="97.4">IO14</text>
<text x="226.6" y="99.9">IO15</text>
<text x="246.4" y="97.4">IO46</text>
<text x="246.4" y="99.9">IO47</text>
<text x="36.7" y="104.7">+20V</text>
<text x="54.8" y="105">LM5148RGYR</text>
<text x="59.6" y="102.5">U2</text>
<text x="80.6" y="103.7">VCC</text>
<text x="121.8" y="106">+20V</text>
<text x="139.8" y="106.3">LM5148RGYR</text>
<text x="144.7" y="103.7">U6</text>
<text x="165.7" y="105">VCC</text>
<text x="226.6" y="102.5">IO16</text>
<text x="239.6" y="103.6" transform="rotate(-90 239.6 103.6)">GND</text>
<text x="241.8" y="107">ESP32-S3-WROOM-1</text>
<text x="246.4" y="102.5">IO48</text>
<text x="82.4" y="111.6">VDDA</text>
<text x="167.5" y="112.9">VDDA</text>
<text x="35.4" y="123.8">VDDA</text>
<text x="219.7" y="129.1">VBUS</text>
<text x="228" y="130.4">AP63203WU</text>
<text x="232.3" y="127.9">U3</text>
<text x="256.1" y="129.1">+3.3V</text>
<text x="226.6" y="135.5">IN</text>
<text x="237.9" y="135.5">SW</text>
<text x="245" y="134.5">C6</text>
<text x="223" y="143.6">C5</text>
<text x="226.6" y="140.6">EN</text>
<text x="234.5" y="141.7" transform="rotate(-90 234.5 141.7)">GND</text>
<text x="237.1" y="138">BST</text>
<text x="238.2" y="140.6">FB</text>
<text x="254.8" y="141.6">L1</text>
<text x="223.5" y="147.7">10u</text>
<text x="238.7" y="145.4">C9</text>
<text x="243.7" y="145.1">22u</text>
<text x="254.8" y="145.9">3.9u</text>
<text x="238.1" y="150.5">C10</text>
<text x="243.7" y="150.2">22u</text>
<text x="80" y="166.2">AGND</text>
<text x="165.1" y="167.5">AGND</text>
<text x="30.6" y="174.3">VDDA</text>
<text x="40.5" y="174.6">+20V</text>
<text x="125.8" y="174.3">VDDA</text>
<text x="135.8" y="174.6">+20V</text>
<text x="19.3" y="183">R7</text>
<text x="26.9" y="183">R3</text>
<text x="34.3" y="182.7">C18</text>
<text x="43.2" y="184.3">C22</text>
<text x="49.5" y="184.3">C23</text>
<text x="55.9" y="184.3">C24</text>
<text x="62.2" y="184.3">C25</text>
<text x="68.6" y="184.3">C26</text>
<text x="74.9" y="184.3">C27</text>
<text x="114.6" y="183">R9</text>
<text x="122.2" y="183">R11</text>
<text x="129.5" y="182.7">C19</text>
<text x="138.4" y="184.3">C28</text>
<text x="144.8" y="184.3">C29</text>
<text x="151.1" y="184.3">C30</text>
<text x="157.5" y="184.3">C31</text>
<text x="163.8" y="184.3">C32</text>
<text x="170.2" y="184.3">C33</text>
<text x="18.6" y="190.1">56k2</text>
<text x="26.2" y="190.1">54k9</text>
<text x="34.6" y="190.1">100n</text>
<text x="43.4" y="188.6">100n</text>
<text x="49.8" y="188.6">100n</text>
<text x="56.1" y="188.6">100n</text>
<text x="62.5" y="188.6">100n</text>
<text x="68.8" y="188.6">4u7</text>
<text x="75.2" y="188.6">4u7</text>
<text x="113.8" y="190.1">56k2</text>
<text x="121.4" y="190.1">90k9</text>
<text x="129.8" y="190.1">100n</text>
<text x="138.7" y="188.6">100n</text>
<text x="145" y="188.6">100n</text>
<text x="151.4" y="188.6">100n</text>
<text x="157.7" y="188.6">100n</text>
<text x="164.1" y="188.6">4u7</text>
<text x="170.4" y="188.6">4u7</text>
<text x="22.8" y="196.7">AGND</text>
<text x="40.5" y="196.4">PGND</text>
<text x="118.1" y="196.7">GNDA</text>
<text x="135.8" y="196.4">PGND</text>
</g>
<g font-size="1.8" fill="#a90000">
<text x="47" y="29">A4</text>
<text x="47" y="34">A5</text>
<text x="96.3" y="30.5" transform="rotate(-90 96.3 30.5)">24</text>
<text x="101.3" y="30.5" transform="rotate(-90 101.3 30.5)">18</text>
<text x="106.4" y="30.5" transform="rotate(-90 106.4 30.5)">23</text>
<text x="46.9" y="36.6">B5</text>
<text x="47" y="41.7">A7</text>
<text x="84.4" y="37.8">2</text>
<text x="84.4" y="40.4">1</text>
<text x="116.8" y="37.8">10</text>
<text x="46.9" y="44.2">B7</text>
<text x="47" y="46.7">A6</text>
<text x="116.8" y="42.9">13</text>
<text x="116.8" y="45.5">12</text>
<text x="46.9" y="49.3">B6</text>
<text x="84.4" y="53.1">5</text>
<text x="117.4" y="48">7</text>
<text x="117.4" y="53.1">3</text>
<text x="238.5" y="52.8" transform="rotate(-90 238.5 52.8)">2</text>
<text x="84.4" y="55.6">6</text>
<text x="117.4" y="55.6">4</text>
<text x="224.1" y="55.6">3</text>
<text x="251.4" y="55.6">37</text>
<text x="251.4" y="58.2">36</text>
<text x="83.8" y="60.7">15</text>
<text x="83.8" y="63.2">14</text>
<text x="117.4" y="60.7">9</text>
<text x="117.4" y="63.2">8</text>
<text x="223.5" y="60.7">27</text>
<text x="223.5" y="63.2">39</text>
<text x="223.5" y="65.8">38</text>
<text x="251.4" y="60.7">10</text>
<text x="251.4" y="63.2">11</text>
<text x="251.4" y="65.8">13</text>
<text x="27.7" y="66.1" transform="rotate(-90 27.7 66.1)">S1</text>
<text x="35.3" y="66" transform="rotate(-90 35.3 66)">A1</text>
<text x="116.8" y="68.3">11</text>
<text x="223.5" y="68.3">15</text>
<text x="224.1" y="70.9">4</text>
<text x="251.4" y="68.3">14</text>
<text x="251.4" y="70.9">23</text>
<text x="101.3" y="73.7" transform="rotate(-90 101.3 73.7)">19</text>
<text x="224.1" y="73.4">5</text>
<text x="224.1" y="75.9">6</text>
<text x="251.4" y="73.4">28</text>
<text x="251.4" y="75.9">29</text>
<text x="223.5" y="81">12</text>
<text x="223.5" y="83.6">17</text>
<text x="224.1" y="78.5">7</text>
<text x="251.4" y="78.5">30</text>
<text x="251.4" y="81">31</text>
<text x="251.4" y="83.6">32</text>
<text x="223.5" y="86.1">18</text>
<text x="223.5" y="88.6">19</text>
<text x="251.4" y="86.1">33</text>
<text x="251.4" y="88.6">34</text>
<text x="223.5" y="91.2">20</text>
<text x="223.5" y="93.7">21</text>
<text x="251.4" y="91.2">35</text>
<text x="251.4" y="93.7">26</text>
<text x="223.5" y="96.3">22</text>
<text x="224.1" y="98.8">8</text>
<text x="224.1" y="101.3">9</text>
<text x="251.4" y="96.3">16</text>
<text x="251.4" y="98.8">24</text>
<text x="251.4" y="101.3">25</text>
<text x="238.5" y="106.1" transform="rotate(-90 238.5 106.1)">1</text>
<text x="224.1" y="134.4">3</text>
<text x="241.9" y="134.4">5</text>
<text x="241.9" y="136.9">6</text>
<text x="224.1" y="139.4">2</text>
<text x="241.9" y="139.4">1</text>
<text x="233.4" y="144.2" transform="rotate(-90 233.4 144.2)">4</text>
</g>
<g font-size="1.8" fill="#0f0f0f">
<text x="54.6" y="33.9">CC1</text>
<text x="54.6" y="36.5">CC2</text>
<text x="76.2" y="63.2">CC2</text>
<text x="76.2" y="60.6">CC1</text>
</g>
<text font-size="1.8" fill="#009600" x="250" y="134.2">100n</text>
<g font-size="1.4" fill="#a90000">
<text x="145.8" y="51.4" transform="rotate(-90 145.8 51.4)">7</text>
<text x="156" y="51.4" transform="rotate(-90 156 51.4)">1</text>
<text x="161" y="51.4" transform="rotate(-90 161 51.4)">5</text>
<text x="171.2" y="51.4" transform="rotate(-90 171.2 51.4)">3</text>
<text x="153.4" y="66.7" transform="rotate(-90 153.4 66.7)">2</text>
<text x="168.7" y="66.7" transform="rotate(-90 168.7 66.7)">4</text>
<text x="42.1" y="109">12</text>
<text x="78.1" y="109">9</text>
<text x="78.1" y="111.5">8</text>
<text x="127.2" y="110.2">12</text>
<text x="163.2" y="110.2">9</text>
<text x="163.2" y="112.8">8</text>
<text x="42.1" y="114">19</text>
<text x="42.6" y="119.1">3</text>
<text x="77.6" y="116.6">16</text>
<text x="127.2" y="115.3">19</text>
<text x="162.7" y="117.9">16</text>
<text x="42.1" y="124.2">18</text>
<text x="77.6" y="121.7">15</text>
<text x="127.2" y="125.5">18</text>
<text x="127.7" y="120.4">3</text>
<text x="162.7" y="122.9">15</text>
<text x="42.6" y="129.3">4</text>
<text x="77.6" y="126.7">13</text>
<text x="77.6" y="131.8">14</text>
<text x="127.7" y="130.6">4</text>
<text x="162.7" y="128">13</text>
<text x="42.6" y="134.4">6</text>
<text x="77.6" y="136.9">11</text>
<text x="127.7" y="135.6">6</text>
<text x="162.7" y="133.1">14</text>
<text x="77.6" y="142">21</text>
<text x="162.7" y="138.2">11</text>
<text x="162.7" y="143.3">21</text>
<text x="42.1" y="144.5">17</text>
<text x="77.6" y="144.5">20</text>
<text x="78.1" y="149.6">5</text>
<text x="127.2" y="145.8">17</text>
<text x="162.7" y="145.8">20</text>
<text x="42.6" y="154.7">13</text>
<text x="77.6" y="154.7">25</text>
<text x="127.7" y="156">13</text>
<text x="162.7" y="156">25</text>
<text x="163.2" y="150.9">5</text>
<text x="77.6" y="157.2">10</text>
<text x="78.1" y="159.8">7</text>
<text x="162.7" y="158.5">10</text>
<text x="163.2" y="161">7</text>
</g>
<g font-size="1.4" fill="#006464">
<text x="146.8" y="55.3" transform="rotate(-90 146.8 55.3)">D1</text>
<text x="156.9" y="55.3" transform="rotate(-90 156.9 55.3)">S1</text>
<text x="162" y="55.3" transform="rotate(-90 162 55.3)">D2</text>
<text x="172.2" y="55.3" transform="rotate(-90 172.2 55.3)">S2</text>
<text x="154.4" y="63.8" transform="rotate(-90 154.4 63.8)">G1</text>
<text x="169.6" y="63.8" transform="rotate(-90 169.6 63.8)">G2</text>
<text x="46.7" y="110">VIN</text>
<text x="71.2" y="112.5">VDDA</text>
<text x="72" y="110">VCC</text>
<text x="131.8" y="111.2">VIN</text>
<text x="156.2" y="113.8">VDDA</text>
<text x="157.1" y="111.2">VCC</text>
<text x="46.7" y="115">EN</text>
<text x="71.1" y="117.6">VCCX</text>
<text x="131.8" y="116.3">EN</text>
<text x="156.1" y="118.8">VCCX</text>
<text x="46.7" y="120.1">CNFG</text>
<text x="46.7" y="125.2">PFM/SYNC</text>
<text x="70" y="122.7">CBOOT</text>
<text x="131.8" y="121.4">CNFG</text>
<text x="155.1" y="123.9">CBOOT</text>
<text x="46.7" y="130.3">RT</text>
<text x="72.8" y="127.7">HO</text>
<text x="131.8" y="126.5">PFM/SYNC</text>
<text x="131.8" y="131.5">RT</text>
<text x="157.9" y="129">HO</text>
<text x="46.7" y="135.4">FB</text>
<text x="72.8" y="132.8">SW</text>
<text x="73" y="137.9">LO</text>
<text x="131.8" y="136.6">FB</text>
<text x="157.9" y="134.1">SW</text>
<text x="71.2" y="143">VOUT</text>
<text x="158.1" y="139.2">LO</text>
<text x="46.7" y="145.5">PG/SYNCOUT</text>
<text x="70.2" y="145.5">ISNS+</text>
<text x="131.8" y="146.8">PG/SYNCOUT</text>
<text x="155.3" y="146.8">ISNS+</text>
<text x="156.2" y="144.2">VOUT</text>
<text x="46.7" y="155.7">NC</text>
<text x="68" y="150.6">EXTCOMP</text>
<text x="73" y="155.7">EP</text>
<text x="153.1" y="151.9">EXTCOMP</text>
<text x="70.8" y="158.2">PGND</text>
<text x="71" y="160.8">AGND</text>
<text x="131.8" y="156.9">NC</text>
<text x="155.9" y="159.5">PGND</text>
<text x="158.1" y="156.9">EP</text>
<text x="156.1" y="162">AGND</text>
</g>
</svg>
